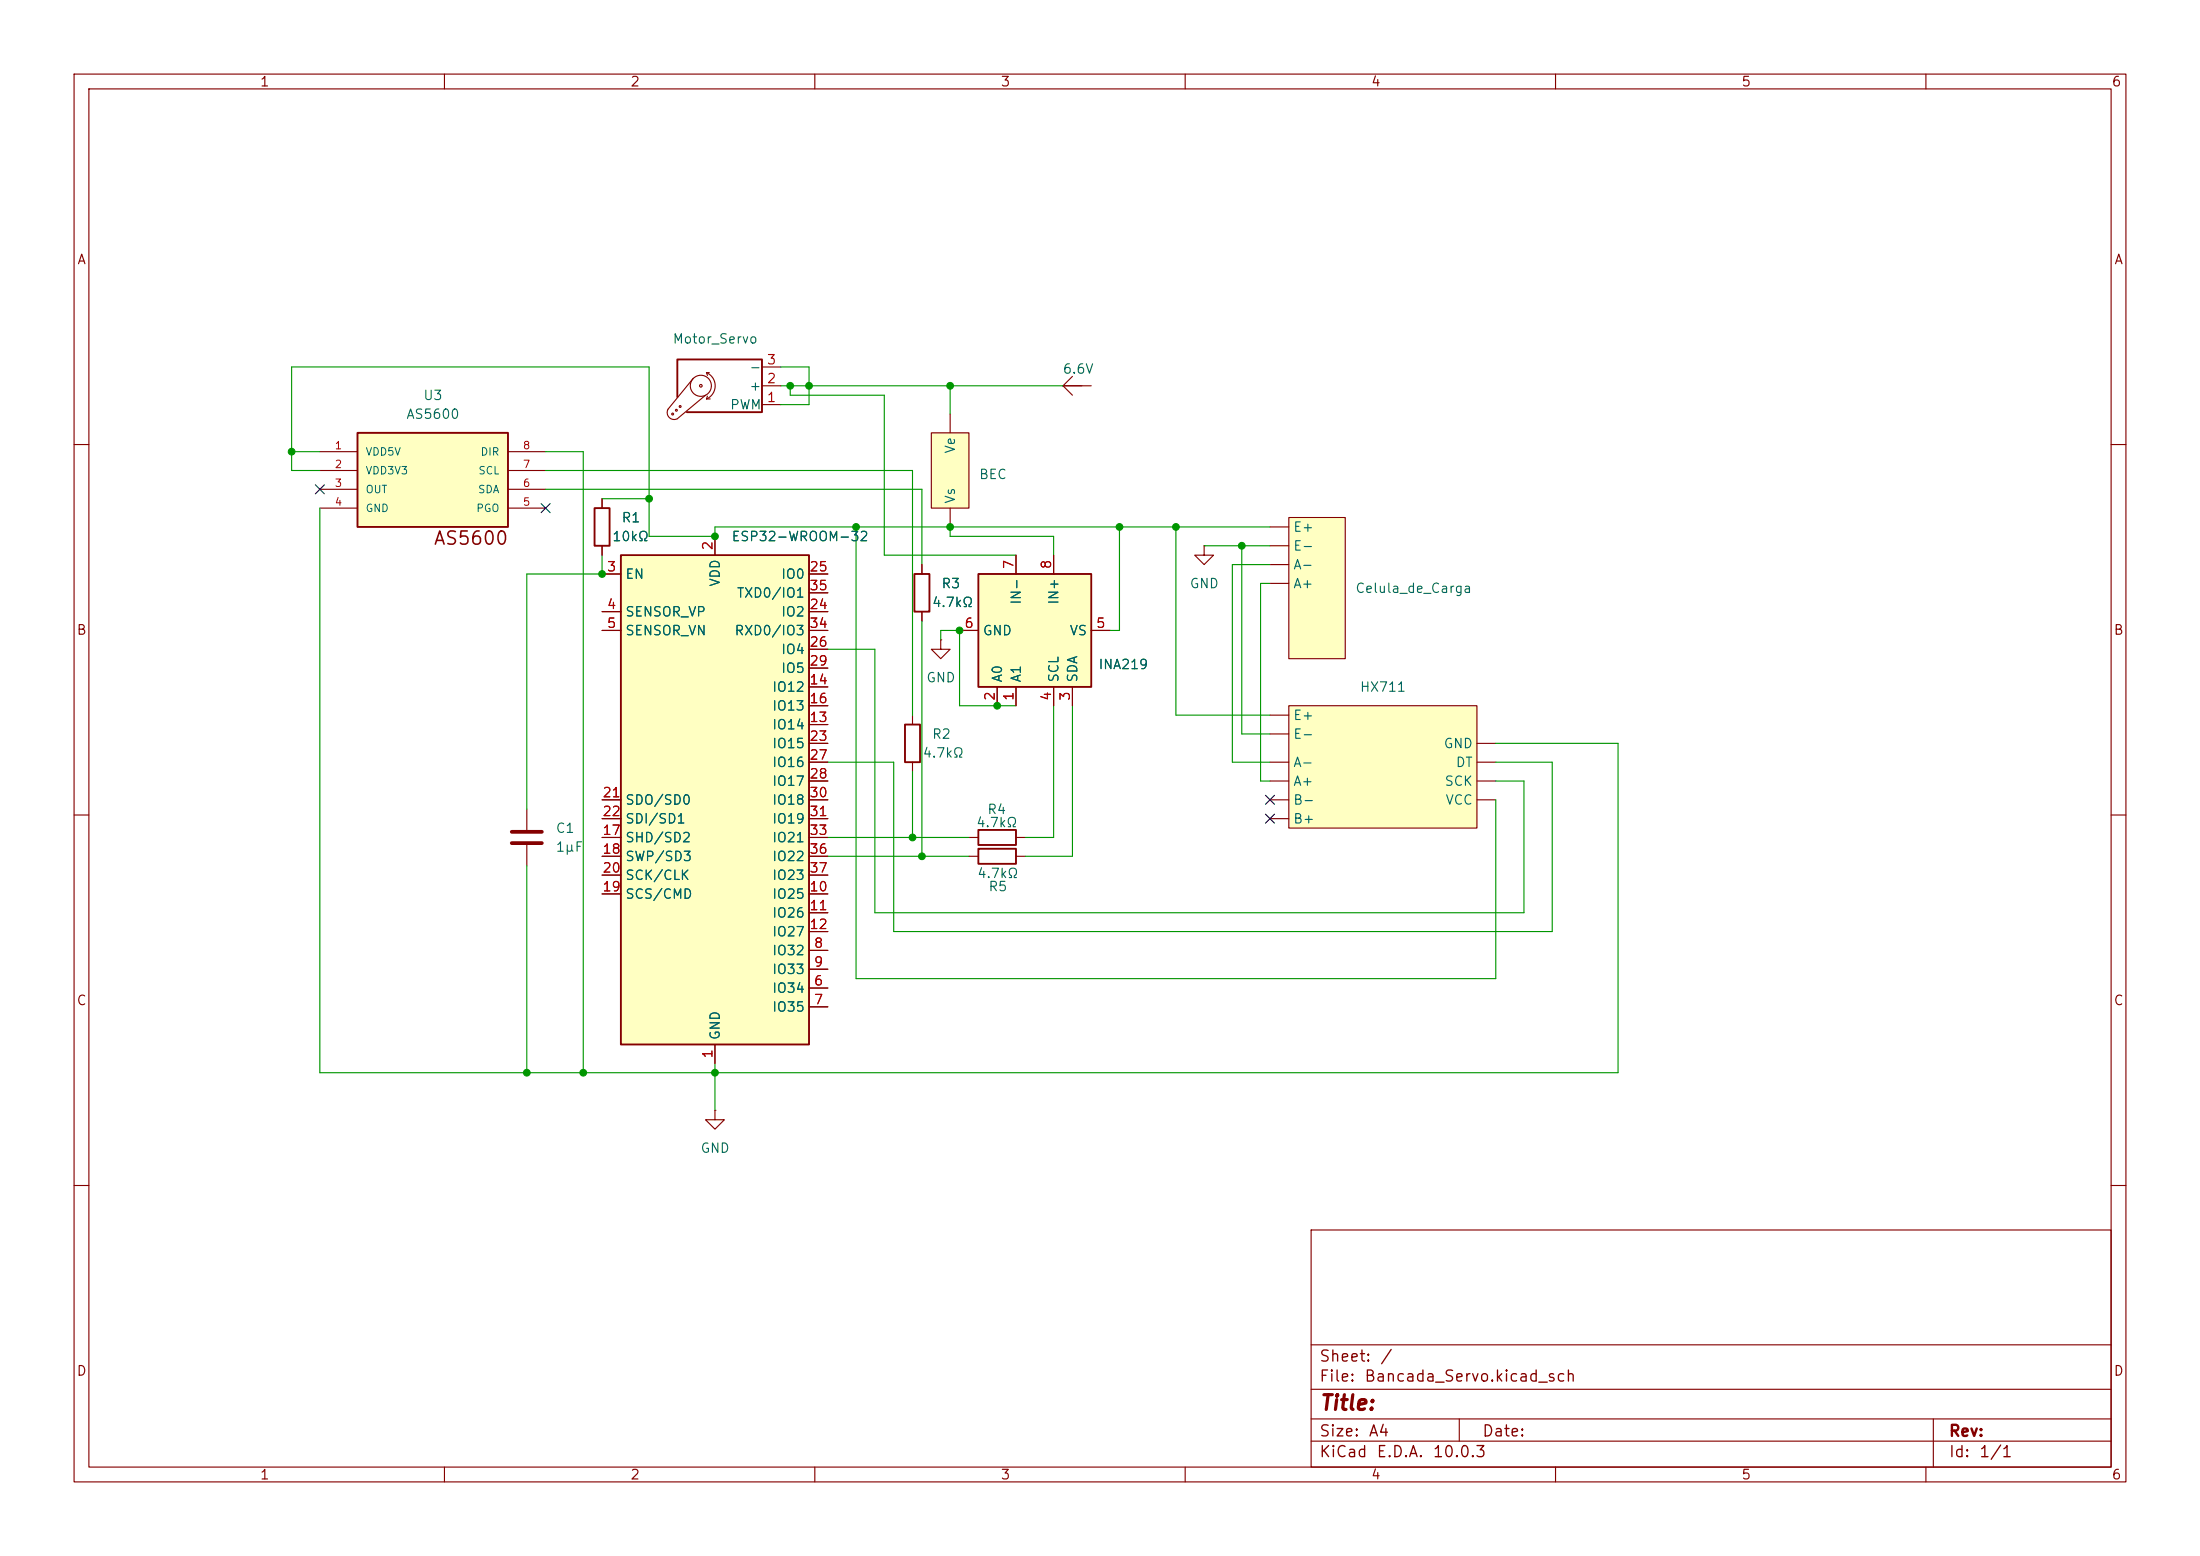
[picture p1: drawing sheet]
<svg xmlns="http://www.w3.org/2000/svg" width="297mm" height="210mm" viewBox="0 0 297 210" stroke-linecap="round" stroke-linejoin="round" font-family="sans-serif">
<g fill="none" stroke="#840000" stroke-width=".15">
<path d="M10 10h277v190h-277zM12 12h273v186h-273zM60 10v2M110 10v2M160 10v2M210 10v2M260 10v2M10 60h2M285 60h2M10 110h2M130.8 115.6h1.3M137.2 115.6h1.2"/>
<path d="M285 110h2M10 160h2M177 166h108v32h-108zM285 160h2M60 198v2M110 198v2M160 198v2M177 194.5h108M177 191.5h108M177 187.5h108M177 181.5h108M197 191.5v3"/>
<path d="M210 198v2M260 198v2M261 191.5v6.5"/>
</g>
<path d="M132.1 114.6h5.1v2h-5.1z" fill="none" stroke="#840000" stroke-width=".25"/>
<path d="M174 95.3h25.4v16.5h-25.4z" fill="#ffffc2"/>
<path d="M171.4 96.5h2.6M171.4 99.1h2.6M174 95.3h25.4v16.5h-25.4zM171.4 102.9h2.6M171.4 105.4h2.6M171.4 108h2.6M171.4 110.5h2.6M199.4 102.9h2.5M199.4 105.4h2.5M199.4 108h2.5M199.4 100.3h2.5" fill="none" stroke="#840000" stroke-width=".15"/>
<path d="M174 69.9h7.6v19h-7.6z" fill="#ffffc2"/>
<path d="M171.4 78.7h2.6M171.4 76.2h2.6M171.4 73.7h2.6M171.4 71.1h2.6M174 69.9h7.6v19h-7.6z" fill="none" stroke="#840000" stroke-width=".15"/>
<path d="M83.8 74.9h25.4v66.1h-25.4z" fill="#ffffc2"/>
<path d="M83.8 74.9h25.4v66.1h-25.4z" fill="none" stroke="#840000" stroke-width=".25"/>
<g fill="none" stroke="#840000" stroke-width=".15">
<path d="M81.3 77.5h2.5M96.5 72.4v2.5M109.2 77.5h2.6M81.3 82.6h2.5M81.3 85.1h2.5M109.2 82.6h2.6M109.2 85.1h2.6M109.2 97.8h2.6M109.2 92.7h2.6M109.2 95.3h2.6M109.2 87.6h2.6M109.2 90.2h2.6"/>
<path d="M109.2 80h2.6M71.1 109.2v2.8M71.1 114v2.8M81.3 113h2.5M81.3 115.6h2.5M81.3 118.1h2.5M81.3 108h2.5M81.3 110.5h2.5M109.2 113h2.6M109.2 115.6h2.6M109.2 118.1h2.6M109.2 108h2.6"/>
<path d="M109.2 110.5h2.6M109.2 100.3h2.6M109.2 102.9h2.6M109.2 105.4h2.6M81.3 120.7h2.5M109.2 133.4h2.6M109.2 135.9h2.6M109.2 128.3h2.6M109.2 130.8h2.6M109.2 120.7h2.6M109.2 123.2h2.6M109.2 125.7h2.6"/>
<path d="M96.5 149.9v1.2h1.3l-1.3 1.3-1.3-1.3h1.3M96.5 149.9h.1M96.5 141v2.5"/>
</g>
<path d="M69.1 112.3h4.1M69.1 113.8h4.1" fill="none" stroke="#840000" stroke-width=".51"/>
<path d="M48.3 58.4h20.3v12.7h-20.3z" fill="#ffffc2"/>
<path d="M48.3 58.4h20.3v12.7h-20.3zM91.4 53.6v-5.1h11.5v7.1h-10.2M80.3 68.6h2v5.1h-2z" fill="none" stroke="#840000" stroke-width=".25"/>
<g fill="none" stroke="#840000" stroke-width=".15">
<path d="M93.6 51.1l-3.4 4.1a.94 .94 0 0 0 .1 1.1 .94 .94 0 0 0 1.1 .2l3.8-3.2M95.4 50.3a1.93 1.93 0 0 1 1.1 1.8 1.93 1.93 0 0 1-1.1 1.7M95.4 53.8h.5M95.4 50.3h.4M95.4 50.3l.1 .4M95.5 53.5l-.1 .3M102.9 54.6h2.5M102.9 52.1h2.5M102.9 49.5h2.5M43.2 61h5.1M43.2 63.5h5.1M43.2 66h5.1"/>
<path d="M43.2 68.6h5.1M68.6 61h5.1M68.6 63.5h5.1M68.6 66h5.1M68.6 68.6h5.1M81.3 67.3v1.3M81.3 73.7v1.2"/>
<circle cx="90.8" cy="55.9" r=".13"/>
<circle cx="91.3" cy="55.4" r=".13"/>
<circle cx="91.8" cy="54.9" r=".13"/>
<circle cx="94.6" cy="52.1" r=".18"/>
<circle cx="94.6" cy="52.1" r="1.42"/>
</g>
<path d="M125.7 58.4h5.1v10.2h-5.1z" fill="#ffffc2"/>
<path d="M125.7 58.4h5.1v10.2h-5.1zM128.3 55.9v2.5M143.5 52.1h.1M143.5 52.1l1.3 1.2M143.5 52.1h3.8M144.8 50.8l-1.3 1.3M128.3 68.6v2.5M162.6 73.7v1.2h1.2l-1.2 1.3-1.3-1.3h1.3M162.6 73.7h.1M130.8 113h1.3M137.2 113h1.2" fill="none" stroke="#840000" stroke-width=".15"/>
<path d="M132.1 112h5.1v2h-5.1z" fill="none" stroke="#840000" stroke-width=".25"/>
<path d="M132.1 77.5h15.2v15.2h-15.2z" fill="#ffffc2"/>
<path d="M123.4 77.5h2.1v5.1h-2.1zM132.1 77.5h15.2v15.2h-15.2zM122.2 97.8h2v5.1h-2z" fill="none" stroke="#840000" stroke-width=".25"/>
<g fill="none" stroke="#840000" stroke-width=".15">
<path d="M81.3 77.5h2.5M81.3 67.3v1.3M81.3 73.7v1.2M96.5 72.4v2.5M109.2 77.5h2.6M124.5 76.2v1.3M137.2 74.9v2.6M142.2 74.9v2.6M81.3 85.1h2.5M81.3 82.6h2.5M109.2 85.1h2.6M109.2 82.6h2.6"/>
<path d="M109.2 97.8h2.6M109.2 92.7h2.6M109.2 95.3h2.6M109.2 87.6h2.6M109.2 90.2h2.6M109.2 80h2.6M123.2 96.5v1.3M124.5 82.6v1.2M127 86.4v1.2h1.3l-1.3 1.3-1.3-1.3h1.3M127 86.4h.1M129.5 85.1h2.6M134.6 92.7v2.6"/>
<path d="M137.2 92.7v2.6M142.2 92.7v2.6M144.8 92.7v2.6M147.3 85.1h2.6M81.3 113h2.5M81.3 115.6h2.5M81.3 118.1h2.5M81.3 108h2.5M81.3 110.5h2.5M109.2 113h2.6M109.2 115.6h2.6M109.2 118.1h2.6"/>
<path d="M109.2 108h2.6M109.2 110.5h2.6M109.2 100.3h2.6M109.2 102.9h2.6M109.2 105.4h2.6M123.2 102.9v1.2M81.3 120.7h2.5M109.2 133.4h2.6M109.2 135.9h2.6M109.2 128.3h2.6M109.2 130.8h2.6M109.2 120.7h2.6"/>
<path d="M109.2 123.2h2.6M109.2 125.7h2.6M96.5 141v2.5"/>
</g>
<g fill="none" stroke="#009600" stroke-width=".15">
<path d="M105.4 52.1h38.1M105.4 49.5h3.8v5.1h-3.8M106.7 52.1v1.2h12.7v21.6h17.8M128.3 52.1v3.8M39.4 61h3.8M43.2 63.5h-3.8v-14h48.2v22.9h8.9v-1.3h74.9M43.2 68.6v76.2h175.2v-44.5h-16.5M73.7 63.5h49.5v33M73.7 61h5v83.8M73.7 66h50.8v10.2M81.3 74.9v2.6h-10.2v31.7M81.3 67.3h6.3"/>
<path d="M115.6 71.1v61h86.3v-24.1M128.3 71.1v1.3h13.9v2.5M151.1 71.1v14h-1.2M158.7 71.1v25.4h12.7M162.6 73.7h8.8M167.6 73.7v25.4h3.8M171.4 76.2h-5v26.7h5M171.4 78.7h-1.2v26.7h1.2M111.8 87.6h6.3v35.6h87.6v-17.8h-3.8M124.5 83.8v31.8M127 86.4v-1.3h2.5v10.2h7.7M142.2 95.3v17.7h-3.8"/>
<path d="M144.8 95.3v20.3h-6.4M71.1 116.8v28M111.8 102.9h8.8v22.8h88.9v-22.8h-7.6M111.8 113h19M111.8 115.6h19M123.2 104.1v8.9M96.5 143.5v6.4"/>
</g>
<path d="M42.6 65.4l1.2 1.2M43.8 65.4l-1.2 1.2M73.1 68l1.2 1.2M74.3 68l-1.2 1.2M170.8 107.3l1.3 1.3M170.8 109.9l1.3 1.2M172.1 107.3l-1.3 1.3M172.1 109.9l-1.3 1.2" fill="none" stroke="#000084" stroke-width=".15"/>
<g fill="#009600" stroke="#009600" stroke-width=".14">
<circle cx="96.5" cy="144.8" r=".46"/>
<circle cx="151.1" cy="71.1" r=".46"/>
<circle cx="158.7" cy="71.1" r=".46"/>
<circle cx="96.5" cy="72.4" r=".46"/>
<circle cx="81.3" cy="77.5" r=".46"/>
<circle cx="78.7" cy="144.8" r=".46"/>
<circle cx="71.1" cy="144.8" r=".46"/>
<circle cx="106.7" cy="52.1" r=".46"/>
<circle cx="109.2" cy="52.1" r=".46"/>
<circle cx="39.4" cy="61" r=".46"/>
<circle cx="87.6" cy="67.3" r=".46"/>
<circle cx="115.6" cy="71.1" r=".46"/>
<circle cx="128.3" cy="71.1" r=".46"/>
<circle cx="128.3" cy="52.1" r=".46"/>
<circle cx="167.6" cy="73.7" r=".46"/>
<circle cx="123.2" cy="113" r=".46"/>
<circle cx="124.5" cy="115.6" r=".46"/>
<circle cx="134.6" cy="95.3" r=".46"/>
<circle cx="129.5" cy="85.1" r=".46"/>
</g>
<text font-size="2" fill="#840000" x="178" y="190.8">Title:</text>
<text font-size="1.8" fill="#840000" x="58.4" y="74">AS5600</text>
<g font-size="1.5" fill="#840000">
<text x="178" y="184.2">Sheet:</text>
<text x="186.2" y="184.2">/</text>
<text x="178" y="186.9">File:</text>
<text x="184.1" y="186.9">Bancada_Servo.kicad_sch</text>
<text x="178" y="197.1">KiCad</text>
<text x="178" y="194.3">Size:</text>
<text x="184.7" y="194.3">A4</text>
<text x="185.7" y="197.1">E.D.A.</text>
<text x="193.3" y="197.1">10.0.3</text>
<text x="200" y="194.3">Date:</text>
<text x="263" y="194.3">Rev:</text>
<text x="263" y="197.1">Id:</text>
<text x="267.1" y="197.1">1/1</text>
</g>
<g font-size="1.3" fill="#840000">
<text x="35" y="12">1</text>
<text x="85" y="12">2</text>
<text x="135" y="12">3</text>
<text x="185" y="12">4</text>
<text x="235" y="12">5</text>
<text x="285" y="12">6</text>
<text x="10.3" y="36">A</text>
<text x="285.3" y="36">A</text>
<text x="10.3" y="86">B</text>
<text x="285.3" y="86">B</text>
<text x="10.3" y="136">C</text>
<text x="285.3" y="136">C</text>
<text x="10.3" y="186">D</text>
<text x="285.3" y="186">D</text>
<text x="35" y="200">1</text>
<text x="85" y="200">2</text>
<text x="135" y="200">3</text>
<text x="185" y="200">4</text>
<text x="235" y="200">5</text>
<text x="285" y="200">6</text>
</g>
<g font-size="1.3" fill="#006464">
<text x="90.7" y="46.7">Motor_Servo</text>
<text x="101.1" y="53">+</text>
<text x="101.1" y="50.5">-</text>
<text x="143.4" y="50.8">6.6V</text>
<text x="54.8" y="56.9">AS5600</text>
<text x="57.1" y="54.3">U3</text>
<text x="98.5" y="55.6">PWM</text>
<text x="129.2" y="61.3" transform="rotate(-90 129.2 61.3)">Ve</text>
<text x="132.1" y="65">BEC</text>
<text x="83.8" y="70.8">R1</text>
<text x="129.2" y="68.1" transform="rotate(-90 129.2 68.1)">Vs</text>
<text x="82.6" y="73.4">10kΩ</text>
<text x="98.7" y="73.4">ESP32-WROOM-32</text>
<text x="174.5" y="77.2">A-</text>
<text x="174.5" y="74.6">E-</text>
<text x="174.5" y="72.1">E+</text>
<text x="84.3" y="78.4">EN</text>
<text x="84.3" y="83.5">SENSOR_VP</text>
<text x="97.5" y="79.3" transform="rotate(-90 97.5 79.3)">VDD</text>
<text x="99.4" y="81">TXD0/IO1</text>
<text x="105.4" y="83.5">IO2</text>
<text x="105.4" y="78.4">IO0</text>
<text x="125.7" y="82.3">4.7kΩ</text>
<text x="127" y="79.7">R3</text>
<text x="138.1" y="81.7" transform="rotate(-90 138.1 81.7)">IN-</text>
<text x="143.2" y="81.7" transform="rotate(-90 143.2 81.7)">IN+</text>
<text x="160.5" y="79.7">GND</text>
<text x="174.5" y="79.7">A+</text>
<text x="182.9" y="80.3">Celula_de_Carga</text>
<text x="84.3" y="86.1">SENSOR_VN</text>
<text x="99.1" y="86.1">RXD0/IO3</text>
<text x="105.4" y="88.6">IO4</text>
<text x="132.6" y="86.1">GND</text>
<text x="144.3" y="86.1">VS</text>
<text x="104.2" y="93.7">IO12</text>
<text x="105.4" y="91.1">IO5</text>
<text x="125" y="92.4">GND</text>
<text x="135.6" y="92.2" transform="rotate(-90 135.6 92.2)">A0</text>
<text x="138.1" y="92.2" transform="rotate(-90 138.1 92.2)">A1</text>
<text x="143.2" y="92.2" transform="rotate(-90 143.2 92.2)">SCL</text>
<text x="145.8" y="92.2" transform="rotate(-90 145.8 92.2)">SDA</text>
<text x="148.2" y="90.6">INA219</text>
<text x="183.5" y="93.7">HX711</text>
<text x="104.2" y="98.8">IO14</text>
<text x="104.2" y="96.2">IO13</text>
<text x="104.2" y="101.3">IO15</text>
<text x="125.7" y="100">R2</text>
<text x="174.5" y="97.5">E+</text>
<text x="174.5" y="100">E-</text>
<text x="194.8" y="101.3">GND</text>
<text x="104.2" y="103.8">IO16</text>
<text x="104.2" y="106.4">IO17</text>
<text x="124.5" y="102.6">4.7kΩ</text>
<text x="174.5" y="103.8">A-</text>
<text x="174.5" y="106.4">A+</text>
<text x="194.9" y="106.4">SCK</text>
<text x="196.4" y="103.8">DT</text>
<text x="74.9" y="112.7">C1</text>
<text x="84.3" y="108.9">SDO/SD0</text>
<text x="84.3" y="111.5">SDI/SD1</text>
<text x="104.2" y="108.9">IO18</text>
<text x="104.2" y="111.5">IO19</text>
<text x="131.7" y="112">4.7kΩ</text>
<text x="133.2" y="110.2">R4</text>
<text x="174.5" y="108.9">B-</text>
<text x="174.5" y="111.5">B+</text>
<text x="195.1" y="108.9">VCC</text>
<text x="74.9" y="115.3">1μF</text>
<text x="84.3" y="114">SHD/SD2</text>
<text x="84.3" y="116.5">SWP/SD3</text>
<text x="84.3" y="119.1">SCK/CLK</text>
<text x="104.2" y="114">IO21</text>
<text x="104.2" y="116.5">IO22</text>
<text x="104.2" y="119.1">IO23</text>
<text x="131.8" y="118.8">4.7kΩ</text>
<text x="84.3" y="121.6">SCS/CMD</text>
<text x="104.2" y="121.6">IO25</text>
<text x="104.2" y="124.2">IO26</text>
<text x="133.4" y="120.6">R5</text>
<text x="104.2" y="129.2">IO32</text>
<text x="104.2" y="131.8">IO33</text>
<text x="104.2" y="126.7">IO27</text>
<text x="104.2" y="134.3">IO34</text>
<text x="104.2" y="136.9">IO35</text>
<text x="97.5" y="140.5" transform="rotate(-90 97.5 140.5)">GND</text>
<text x="94.5" y="155.9">GND</text>
</g>
<g font-size="1.3" fill="#a90000">
<text x="103.4" y="52">2</text>
<text x="103.4" y="49.5">3</text>
<text x="103.4" y="54.6">1</text>
<text x="81.8" y="77.4">3</text>
<text x="96.5" y="74.4" transform="rotate(-90 96.5 74.4)">2</text>
<text x="109.2" y="77.4">25</text>
<text x="137.1" y="76.9" transform="rotate(-90 137.1 76.9)">7</text>
<text x="142.2" y="76.9" transform="rotate(-90 142.2 76.9)">8</text>
<text x="81.8" y="82.5">4</text>
<text x="109.2" y="82.5">24</text>
<text x="109.2" y="80">35</text>
<text x="81.8" y="85.1">5</text>
<text x="109.2" y="87.6">26</text>
<text x="109.2" y="85.1">34</text>
<text x="130.1" y="85.1">6</text>
<text x="147.9" y="85.1">5</text>
<text x="109.2" y="92.7">14</text>
<text x="109.2" y="95.2">16</text>
<text x="109.2" y="90.1">29</text>
<text x="134.6" y="94.7" transform="rotate(-90 134.6 94.7)">2</text>
<text x="137.1" y="94.7" transform="rotate(-90 137.1 94.7)">1</text>
<text x="142.2" y="94.7" transform="rotate(-90 142.2 94.7)">4</text>
<text x="144.8" y="94.7" transform="rotate(-90 144.8 94.7)">3</text>
<text x="109.2" y="97.8">13</text>
<text x="109.2" y="100.3">23</text>
<text x="81.2" y="107.9">21</text>
<text x="109.2" y="102.8">27</text>
<text x="109.2" y="105.4">28</text>
<text x="109.2" y="107.9">30</text>
<text x="81.2" y="113">17</text>
<text x="81.2" y="110.5">22</text>
<text x="109.2" y="110.5">31</text>
<text x="109.2" y="113">33</text>
<text x="81.2" y="115.5">18</text>
<text x="81.2" y="118.1">20</text>
<text x="109.2" y="115.5">36</text>
<text x="109.2" y="118.1">37</text>
<text x="81.2" y="120.6">19</text>
<text x="109.2" y="120.6">10</text>
<text x="109.2" y="123.2">11</text>
<text x="109.2" y="125.7">12</text>
<text x="109.8" y="128.2">8</text>
<text x="109.8" y="130.8">9</text>
<text x="109.8" y="133.3">6</text>
<text x="109.8" y="135.9">7</text>
<text x="96.5" y="142.9" transform="rotate(-90 96.5 142.9)">1</text>
</g>
<g font-size="1" fill="#a90000">
<text x="45.1" y="60.9">1</text>
<text x="45.1" y="63.4">2</text>
<text x="45.1" y="66">3</text>
<text x="70.5" y="66">6</text>
<text x="70.5" y="63.4">7</text>
<text x="70.5" y="60.9">8</text>
<text x="45.1" y="68.5">4</text>
<text x="70.5" y="68.5">5</text>
</g>
<g font-size="1" fill="#006464">
<text x="49.3" y="61.7">VDD5V</text>
<text x="49.3" y="64.3">VDD3V3</text>
<text x="64.5" y="64.3">SCL</text>
<text x="64.8" y="61.7">DIR</text>
<text x="49.3" y="66.8">OUT</text>
<text x="49.3" y="69.4">GND</text>
<text x="64.2" y="69.4">PGO</text>
<text x="64.5" y="66.8">SDA</text>
</g>
</svg>
